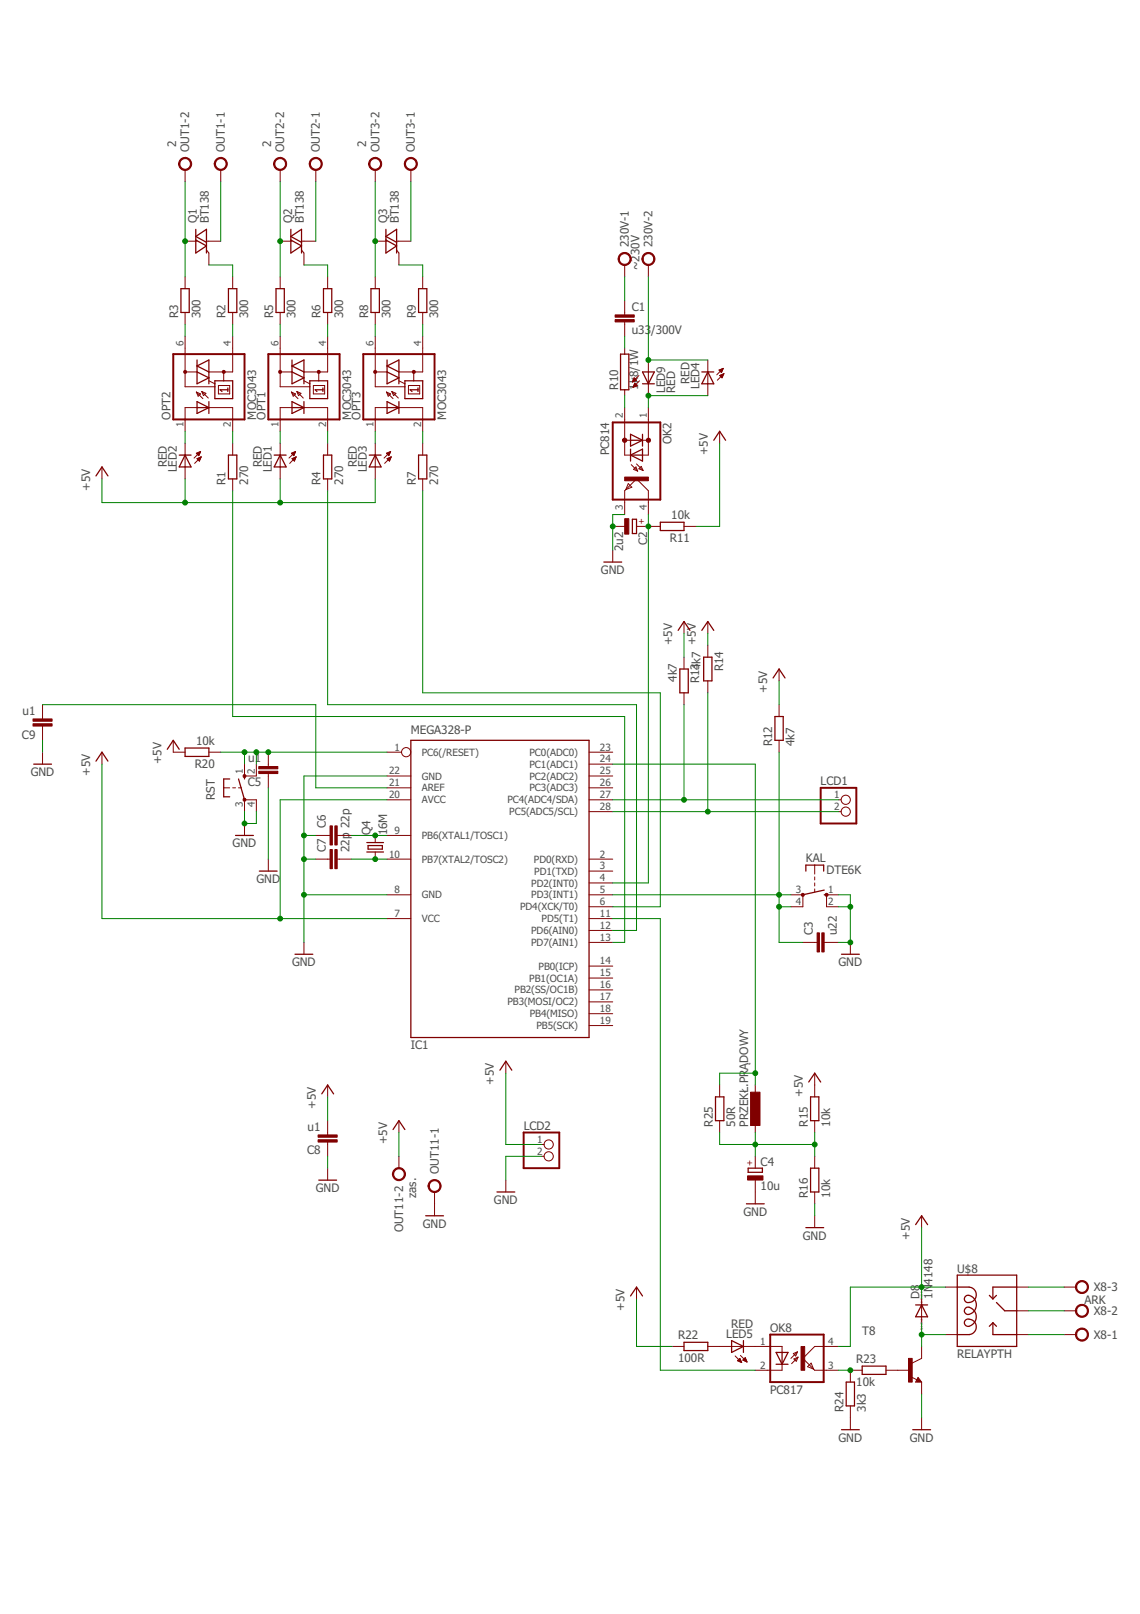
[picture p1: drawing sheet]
<svg xmlns="http://www.w3.org/2000/svg" width="210mm" height="297mm" viewBox="0 0 210 297" stroke-linecap="round" stroke-linejoin="round" font-family="sans-serif">
<g fill="none" stroke="#800000" stroke-width=".23">
<path d="M33.3 53.1h1.5v4.4h-1.5zM36 42.2v4.4l2-1.3-2-1.1M38 44.6l-2-1.1 2-1.3v4.4M42.1 53.1h1.5v4.4h-1.5zM50.8 53.1h1.5v4.4h-1.5zM53.6 42.2v4.4l1.9-1.3-1.9-1.1M55.5 44.6l-1.9-1.1 1.9-1.3v4.4M59.6 53.1h1.5v4.4h-1.5zM68.3 53.1h1.5v4.4h-1.5zM71.1 42.2v4.4l1.9-1.3-1.9-1.1M73 44.6l-1.9-1.1 1.9-1.3v4.4M77.1 53.1h1.5v4.4h-1.5z"/>
<path d="M36.3 73.9l2.2 1.1-2.2 1.1zM36.3 66.3v4.3l2.2-1.1-2.2-1M36.3 75h2.2M38.5 68.5l-2.2-1.1 2.2-1.1v4.3M38.5 73.9v2.2M39.6 70.1h3.2v3.3h-3.2zM42 71.4v.7M42 71.7h-1.5l.4 .4M53.8 75h2.2M53.8 73.9l2.2 1.1-2.2 1.1zM53.8 66.3v4.3l2.2-1.1-2.2-1M56 68.5l-2.2-1.1 2.2-1.1v4.3"/>
<path d="M56 73.9v2.2M57 70.1h3.3v3.3h-3.3zM59.5 71.7h-1.5l.4 .4M59.5 71.4v.7M71.3 75h2.1M71.3 73.9l2.1 1.1-2.1 1.1zM71.3 66.3v4.3l2.1-1.1-2.1-1M73.4 68.5l-2.1-1.1 2.1-1.1v4.3M73.4 73.9v2.2M74.5 70.1h3.3v3.3h-3.3zM77 71.7h-1.5l.4 .4M77 71.4v.7"/>
<path d="M114.3 65.2h1.5v6.5h-1.5zM116.1 79.9l2.2 1.1-2.2 1.1zM118.3 68.5h2.2l-1.1 2.1zM118.3 70.6h2.2M118.3 79.9v2.2M129.2 68.5h2.2M130.3 68.5l1.1 2.1h-2.2zM17.7 87.6l1.1-1.7 1.1 1.7M33 83.8h2.2M34.1 83.8l1.1 2.1h-2.2zM42.1 83.8h1.5v4.3h-1.5zM50.5 83.8h2.2"/>
<path d="M51.6 83.8l1.1 2.1h-2.2zM59.6 83.8h1.5v4.3h-1.5zM68 83.8h2.2M69.1 83.8l1.1 2.1h-2.2zM77.1 83.8h1.5v4.3h-1.5zM116.1 83.8h2.2M116.1 83.8l2.2-1.1v2.2zM116.1 82.7v2.2M116.1 81h2.2M116.4 95.6h.8v2.6h-.8zM121.6 96.1h4.3v1.5h-4.3zM131.4 81l1.1-1.6 1.1 1.6"/>
<path d="M111.2 103.4h3.3M124.9 116l1-1.6 1.1 1.6M129.2 116l1.1-1.6 1.1 1.6M30.8 137.9l1.1-1.7 1.1 1.7M34.1 137.7h4.4v1.5h-4.4zM75.6 136.2h32.9v54.7h-32.9zM125.2 123.1h1.5v4.4h-1.5zM129.6 120.9h1.5v4.4h-1.5zM142.3 124.8l1.1-1.7 1.1 1.7M142.7 131.9h1.5v4.3h-1.5zM6.2 140.6h3.3M17.7 140.1l1.1-1.7 1.1 1.7"/>
<path d="M42.3 143.4h-1.1v3.2h1.1M43.4 153.8h3.3M43.9 143.4l1.1 3.8M45 142.8v.6M67.5 155.1h3.1M67.5 156.8h3.1M67.8 155.6h2.6v.7h-2.6zM47.8 160.3h3.2M54.3 175.6h3.3M148.4 160.3v-1.1h3.3v1.1M151.8 164.7h.4M151.8 163.8l-4 .9"/>
<path d="M154.9 175.6h3.3M92.1 197l1-1.7 1.1 1.7M148.9 199.1l1.1-1.6 1.1 1.6M58.7 217.2h3.3M59.2 201.3l1.1-1.6 1.1 1.6M72.4 207.9l1-1.7 1.1 1.7M91.5 219.4h3.3M131.7 201.9h1.6v4.3h-1.6zM137.8 215h2.6v.8h-2.6zM149.2 215h1.6v4.4h-1.6zM149.2 201.9h1.6v4.3h-1.6zM78.4 223.8h3.3"/>
<path d="M116.1 238.5l1.1-1.6 1.1 1.6M137.4 221.6h3.3M148.4 225.9h3.3M168.6 225.4l1.1-1.6 1.1 1.6M176.3 236.9h2.1a1.41 1.41 0 0 1 1.3 1.7 1.41 1.41 0 0 1-1.9 1 .71 .71 0 0 1 0-1 .71 .71 0 0 1 1-.1 1.76 1.76 0 0 1 .9 2 1.76 1.76 0 0 1-1.7 1.4 .7 .7 0 0 1-.3-1.1 .7 .7 0 0 1 1.1-.1 1.74 1.74 0 0 1 .9 2 1.74 1.74 0 0 1-1.7 1.4 .72 .72 0 0 1-.3-1.1 .72 .72 0 0 1 1.1-.2 1.42 1.42 0 0 1 .9 1.6 1.42 1.42 0 0 1-1.3 1.2h-2.1M176.3 234.7h10.9v13.1h-10.9zM182.2 238.4l.6 .7M183.5 239.7l1.5 1.5h2.2M183.5 238.4l-.7 .7M187.2 236.9h-4.4v2.2M125.9 247h4.4v1.6h-4.4zM134.7 246.7l2.2 1.1-2.2 1.1z"/>
<path d="M136.9 246.7v2.2M142.9 248.9h2.2l-1.1 2.2zM142.9 251.1h2.2M144 248.9v2.2M155.8 254.4h1.5v4.3h-1.5zM158.7 251.4h4.4v1.5h-4.4zM168.6 240.2h2.2M169 253.9l.1 .2h-.3l.2-.4 .5 .6h-.7M169.7 240.2l1.1 2.1h-2.2zM182.8 243.4v2.2h4.4M182.8 243.4l.7 .7M182.8 243.4l-.6 .7"/>
<path d="M154.9 263.1h3.3M168.1 263.1h3.2"/>
</g>
<g fill="none" stroke="#800000" stroke-width=".18">
<path d="M34.1 31.3v2.1M40.6 31.3v2.1M51.6 31.3v2.1M58.1 31.3v2.1M69.1 31.3v2.1M75.6 31.3v2.1M34.1 50.9v2.2M34.1 57.5v2.2M34.1 44.4h2.2M38 46l.5 .6v2.2M38 44.4h2.6M42.8 50.9v2.2"/>
<path d="M42.8 57.5v2.2M51.6 44.4h2.2M51.6 50.9v2.2M51.6 57.5v2.2M55.5 44.4h2.6M55.5 46l.5 .6v2.2M60.3 50.9v2.2M60.3 57.5v2.2M69.1 44.4h2.2M69.1 50.9v2.2M69.1 57.5v2.2M73 44.4h2.6"/>
<path d="M73 46l.4 .6v2.2M77.8 50.9v2.2M77.8 57.5v2.2M115 48.8v2.1M115 55.3v2.7M115 59.3v2.6M119.4 48.8v2.1M34.1 68.5h2.2M34.1 61.9v9.3h5.5M36.2 72.2l.7 .3-.4 .4zM36.2 72.2l1.2 1.2M36.3 75h-2.2v4.4"/>
<path d="M37.1 72.1l1.3 1.2M37.1 72.1l.8 .3-.4 .4zM38.5 70.1l1.1 .5M38.5 75h4.3v4.4M40.2 71h2.1v1.5h-2.1zM41.2 68.5v1.6M42.8 61.9v6.6h-4.3M51.6 68.5h2.2M51.6 61.9v9.3h5.4M53.7 72.2l.7 .3-.4 .4zM53.7 72.2l1.2 1.2M53.8 75h-2.2v4.4"/>
<path d="M54.7 72.1l1.1 1.2M54.7 72.1l.7 .3-.4 .4zM56 75h4.3v4.4M56 70.1l1 .5M57.7 71h2.1v1.5h-2.1zM58.7 68.5v1.6M60.3 61.9v6.6h-4.3M69.1 68.5h2.2M69.1 61.9v9.3h5.4M71.2 72.2l.7 .3-.4 .4zM71.2 72.2l1.2 1.2M71.3 75h-2.2v4.4"/>
<path d="M72.1 72.1l1.2 1.2M72.1 72.1l.8 .3-.4 .4zM73.4 75h4.4v4.4M73.4 70.1l1.1 .5M75.2 71h2.1v1.5h-2.1zM76.2 68.5v1.6M77.8 61.9v6.6h-4.4M115 64.1v1.1M115 71.7v1.1M115 75v8.8h1.1M116.5 70.2h.1M116.5 70.1h.4"/>
<path d="M116.6 70h.5M116.6 71.2h.1M116.6 69.9h.5M116.6 71.1h.4M116.6 69.8h.4M116.7 71h.5M116.7 69.7h.2M116.7 70.9h.6M116.7 69.6h.1M116.8 69.5l.4 .5-.8 .3zM116.8 70.8h.4M116.8 70.7h.3"/>
<path d="M116.8 70.6h.2M116.9 70.5l.4 .5-.8 .3zM117.6 69.1l-1.2 1.2M117.8 70.1l-1.3 1.2M119.4 66.3v6.5M119.4 75v8.8h-1.1M130.3 66.3v6.5M132.4 68.1l.8-.3-.4 .8zM132.4 68.1h.6M132.5 79.4v2.2M132.5 68.2h.5M132.5 69.1h.6"/>
<path d="M132.6 68.3h.3M132.6 68h.5M132.6 69.2h.5M132.7 69h.5M132.7 68.4h.2M132.7 69.3h.3M132.8 68.5h.1M132.8 69.4h.2M132.8 67.9h.3M132.9 69.5h.1M132.9 68.9h.3M133.1 67.8h.1"/>
<path d="M133.2 67.8l-1.2 1.2M133.2 68.8h.1M133.3 68.8l-1.2 1.2M133.3 68.8l-.4 .7-.4-.4M133.3 68.8l-.8 .3M18.8 85.9v2.2M34.1 81.6v6.5M36.2 83.4l.7-.3-.3 .8zM36.2 83.4h.6M36.3 83.5h.4M36.3 84.4h.6M36.4 83.4h.4"/>
<path d="M36.4 83.7h.3M36.4 84.5h.5M36.4 84.3h.5M36.5 83.7h.2M36.5 84.6h.3M36.6 83.8h.1M36.6 83.2h.3M36.6 84.7h.2M36.7 84.2h.3M36.7 84.8h.1M36.8 83.1h.1M36.9 84.1h.1"/>
<path d="M36.9 83.1l-1.2 1.2M37 84.1l-1.2 1.2M37 84.1l-.3 .8M37 84.1l-.7 .3 .4 .5M42.8 81.6v2.2M42.8 88.1v2.2M51.6 81.6v6.5M53.7 83.4l.7-.3-.3 .8zM53.7 83.4h.6M53.8 83.5h.4M53.8 84.4h.6M53.8 83.4h.5"/>
<path d="M53.9 83.7h.3M53.9 84.5h.4M53.9 84.3h.5M54 83.7h.1M54 84.6h.3M54.1 83.8h.1M54.1 83.2h.3M54.1 84.7h.2M54.2 84.2h.3M54.2 84.8h.1M54.3 83.1h.1M54.4 84.1h.1"/>
<path d="M54.4 83.1l-1.2 1.2M54.5 84.1l-1.2 1.2M54.5 84.1l-.3 .8M54.5 84.1l-.7 .3 .4 .5M60.3 81.6v2.2M60.3 88.1v2.2M69.1 81.6v6.5M71.2 83.4l.7-.3-.3 .8zM71.2 83.4h.6M71.3 83.5h.4M71.3 84.4h.6M71.4 83.4h.4"/>
<path d="M71.4 83.7h.3M71.4 84.5h.4M71.4 84.3h.5M71.5 83.7h.1M71.5 84.6h.3M71.6 83.8h.1M71.6 84.7h.2M71.6 83.2h.3M71.7 84.2h.3M71.7 84.8h.1M71.8 83.1h.1M71.9 84.1h.1"/>
<path d="M71.9 83.1l-1.2 1.2M72 84.1l-1.2 1.2M72 84.1l-.3 .8M72 84.1l-.7 .3 .4 .5M77.8 81.6v2.2M77.8 88.1v2.2M112.8 96.9h2.2M115 94.7v-4.4l2.2-2.2 2.2 2.2v4.4M115 81h1.1M115.7 89l.6 .7-1.1 .4zM116.2 85.5l1.2 1.2M116.6 86.4l.5-.5 .3 .8z"/>
<path d="M117.2 96.9h4.4M117.2 85.4l1.2 1.2M118.1 85.8l.3 .8-.8-.3zM118.3 81h1.1M125.9 96.9h2.2M112.8 101.3v2.1M125.9 114.4v2.2M130.3 114.4v2.2M130.3 118.7v2.2M7.8 129.7v2.6M7.8 133.6v2.6M7.8 138.4v2.2"/>
<path d="M18.8 138.4v2.2M31.9 136.2v2.2h2.2M38.5 138.4h2.1M49.4 138.4v2.7M71.3 138.4h2.6M108.5 138.4h4.3M125.9 120.9v2.2M125.9 127.5v2.2M130.3 125.3v2.2M143.4 123.1v2.2M143.4 129.7v2.2M143.4 136.2v2.2"/>
<path d="M41.2 145h1.1M42.8 145h.6M43.9 145h.6M45 149.4v-2.2h2.2v2.2M45 140.6v2.2h2.2v-2.2M45 151.6v2.2M49.4 142.4v2.6M49.4 158.1v2.2M58.1 158.1h2.7M58.1 153.8h2.7M62.1 158.1h2.6M62.1 153.8h2.6"/>
<path d="M69.1 153.8v1.3M69.1 156.8v1.3M71.3 147.2h4.3M71.3 158.1h4.3M71.3 153.8h4.3M71.3 142.8h4.3M71.3 145h4.3M108.5 147.2h4.3M108.5 149.4h4.3M108.5 158.1h4.3M108.5 142.8h4.3M108.5 145h4.3"/>
<path d="M108.5 140.6h4.3M150 159.2v1.7M154.4 147.2h.5M154.4 149.4h.5M56 173.4v2.2M71.3 164.7h4.3M71.3 169.1h4.3M108.5 173.4h4.3M108.5 164.7h4.3M108.5 166.9h4.3M108.5 169.1h4.3M108.5 177.8h4.3"/>
<path d="M108.5 171.2h4.3M108.5 162.5h4.3M108.5 160.3h4.3M145.6 164.7h2.2v2.2h-2.2M147.8 173.4h2.7M150 161.4v.5M150 162.5v.5M150 163.6v.5M151.8 173.4h2.6M154.4 164.7h-2.2v2.2h2.2M156.6 173.4v2.2M60.3 199.7v2.2"/>
<path d="M93.1 195.3v2.2M108.5 188.7h4.3M108.5 186.6h4.3M108.5 184.4h4.3M108.5 182.2h4.3M108.5 180h4.3M132.5 199.7v2.2M139.1 199.7v2.2M150 197.5v4.4M60.3 206.2v2.7M60.3 210.2v2.6M60.3 215v2.2"/>
<path d="M73.4 206.2v2.2M73.4 212.8v2.2M80 219.4v4.4M93.1 217.2v2.2M99.7 210.6h.5M99.7 212.8h.5M132.5 206.2v2.2M139.1 206.2v2.2M139.1 212.8v2.2M139.1 217.2v4.4M150 206.2v2.2M150 212.8v2.2"/>
<path d="M150 219.4v2.2M117.2 236.9v2.2M150 223.8v2.1M169.7 223.8v2.1M169.7 239.1v4.3M174.1 236.9h2.2M187.2 236.9h2.2M195.9 236.9h2.2M123.8 247.8h2.1M130.3 247.8h13.7v1.1M135.4 249.6l1.2 1.2M135.8 250.4l.4-.4 .4 .8z"/>
<path d="M135.8 250.4h.6M135.9 250.5h.5M135.9 250.3h.5M136 250.2h.3M136.1 250.6h.4M136.1 250.1h.2M136.3 249.4l1.2 1.3M136.4 250.7h.1M136.8 250.3l.4-.4 .3 .8zM136.8 250.3h.6M136.9 250.2h.5M136.9 250.4h.5"/>
<path d="M137 250.1h.3M137.1 250h.2M137.2 250.5h.3M137.2 249.9h.1M137.4 250.6h.1M144 251.1v1.1h-4.9M146.1 249.1l.7-.3-.3 .8zM146.2 250.1l.7-.3-.3 .7zM146.8 248.8l-1.2 1.2M146.9 249.8l-1.1 1.2M149.4 250.9l.4 1.1-1.1-.5zM154.4 247.8h-4.4l-2.2 2.2 2.2 2.2h4.4"/>
<path d="M156.6 258.7v4.4M158.7 252.2h-2.1v2.2M163.1 252.2h4.4M167.8 253.4l1 .5M169 253.5l.7 .9h-1.1zM169.7 247.8v2.2l-1.8 .9M169.7 254.4v2.2M174.1 245.6h2.2M187.2 245.6h2.2M187.2 241.2h2.2M195.9 245.6h2.2M195.9 241.2h2.2"/>
<path d="M169.7 260.9v2.2"/>
<circle cx="74.8" cy="138.4" r=".85"/>
<circle cx="155.7" cy="147.2" r=".85"/>
<circle cx="155.7" cy="149.4" r=".85"/>
<circle cx="101" cy="210.6" r=".85"/>
<circle cx="101" cy="212.8" r=".85"/>
</g>
<path d="M31.9 65.2h13.1v12h-13.1zM49.4 65.2h13.1v12h-13.1zM66.9 65.2h13.1v12h-13.1zM112.8 77.7h8.8v14.2h-8.8zM151.1 145h6.6v6.6h-6.6zM96.4 208.4h6.6v6.6h-6.6zM141.8 245.6h9.9v8.8h-9.9z" fill="none" stroke="#800000" stroke-width=".36"/>
<g fill="#800000" stroke="#800000" stroke-width=".18">
<path d="M39.8 29.3a1.2 1.2 0 0 1 1.9 .3 1.2 1.2 0 0 1-.8 1.8 1.2 1.2 0 0 1-1.5-1.2h.3a.98 .98 0 0 1 1.3-.9 .98 .98 0 0 1 .3 1.6 .98 .98 0 0 1-1.6-.5v-.2h-.3z" fill-rule="evenodd"/>
<path d="M33.3 29.3a1.2 1.2 0 0 1 1.8 .3 1.2 1.2 0 0 1-.8 1.8 1.2 1.2 0 0 1-1.4-1.2h.2a.98 .98 0 0 1 1.4-.9 .98 .98 0 0 1 .2 1.6 .98 .98 0 0 1-1.6-.5v-.2h-.2z" fill-rule="evenodd"/>
<path d="M114.2 46.8a1.21 1.21 0 0 1 1.9 .3 1.21 1.21 0 0 1-.8 1.7 1.21 1.21 0 0 1-1.5-1.1h.2a.99 .99 0 0 1 1.4-1 .99 .99 0 0 1 .3 1.7 .99 .99 0 0 1-1.6-.5l-.1-.2h-.2l.2-.7z" fill-rule="evenodd"/>
<path d="M118.6 46.8a1.2 1.2 0 0 1 1.8 .3 1.2 1.2 0 0 1-.7 1.7 1.2 1.2 0 0 1-1.5-1.1h.2a.98 .98 0 0 1 1.4-1 .98 .98 0 0 1 .2 1.7 .98 .98 0 0 1-1.6-.5v-.2h-.2l.2-.7z" fill-rule="evenodd"/>
<path d="M79.2 217.4a1.2 1.2 0 0 1 1.9 .3 1.2 1.2 0 0 1-.8 1.8 1.2 1.2 0 0 1-1.5-1.2h.2a.98 .98 0 0 1 1.4-.9 .98 .98 0 0 1 .3 1.6 .98 .98 0 0 1-1.6-.5l-.1-.2h-.2z" fill-rule="evenodd"/>
<path d="M72.6 215.2a1.2 1.2 0 0 1 1.9 .3 1.2 1.2 0 0 1-.8 1.8 1.2 1.2 0 0 1-1.5-1.2h.3a.98 .98 0 0 1 1.3-.9 .98 .98 0 0 1 .3 1.6 .98 .98 0 0 1-1.6-.5v-.2h-.3z" fill-rule="evenodd"/>
<path d="M119.1 80.8a.39 .39 0 0 1 .6 0 .39 .39 0 0 1-.2 .6 .39 .39 0 0 1-.5-.4h.4h-.4z" fill-rule="evenodd"/>
<path d="M114.7 80.8l.2-.1a.4 .4 0 0 1 .4 0 .4 .4 0 0 1 .1 .4 .4 .4 0 0 1-.4 .3 .4 .4 0 0 1-.4-.4h.5h-.5z" fill-rule="evenodd"/>
<path d="M51.4 68.2h.4v.4h-.4z" fill-rule="evenodd"/>
<path d="M57.3 29.3a1.2 1.2 0 0 1 1.9 .3 1.2 1.2 0 0 1-.8 1.7 1.2 1.2 0 0 1-1.5-1.1h.2a.99 .99 0 0 1 1.4-1 .99 .99 0 0 1 .3 1.7 .99 .99 0 0 1-1.6-.5l-.1-.2h-.2z" fill-rule="evenodd"/>
<path d="M50.8 29.3a1.2 1.2 0 0 1 1.8 .3 1.2 1.2 0 0 1-.7 1.7 1.2 1.2 0 0 1-1.5-1.1h.2a.99 .99 0 0 1 1.4-1 .99 .99 0 0 1 .2 1.7 .99 .99 0 0 1-1.6-.5v-.2h-.2z" fill-rule="evenodd"/>
<path d="M74.8 29.3a1.2 1.2 0 0 1 1.9 .3 1.2 1.2 0 0 1-.8 1.7 1.2 1.2 0 0 1-1.5-1.1h.3a.99 .99 0 0 1 1.3-1 .99 .99 0 0 1 .3 1.7 .99 .99 0 0 1-1.6-.5v-.2h-.3z" fill-rule="evenodd"/>
<path d="M68.3 29.3a1.2 1.2 0 0 1 1.8 .3 1.2 1.2 0 0 1-.7 1.7 1.2 1.2 0 0 1-1.5-1.1h.2a.99 .99 0 0 1 1.4-1 .99 .99 0 0 1 .2 1.7 .99 .99 0 0 1-1.6-.5v-.2h-.2z" fill-rule="evenodd"/>
<path d="M44.8 147h.4v.4h-.4z" fill-rule="evenodd"/>
<path d="M44.8 142.6h.4v.4h-.4z" fill-rule="evenodd"/>
<path d="M198.4 244.7a1.21 1.21 0 0 1 1.9 .3 1.21 1.21 0 0 1-.8 1.8 1.21 1.21 0 0 1-1.5-1.2h.2a.98 .98 0 0 1 1.5-.8 .98 .98 0 0 1 .1 1.7 .98 .98 0 0 1-1.5-.6l-.1-.3h-.2l.2-.6z" fill-rule="evenodd"/>
<path d="M198.4 240.4a1.2 1.2 0 0 1 1.9 .3 1.2 1.2 0 0 1-.8 1.7 1.2 1.2 0 0 1-1.5-1.2h.2a.98 .98 0 0 1 1.5-.8 .98 .98 0 0 1 .1 1.7 .98 .98 0 0 1-1.5-.6l-.1-.3h-.2z" fill-rule="evenodd"/>
<path d="M198.4 236a1.2 1.2 0 0 1 1.9 .3 1.2 1.2 0 0 1-.8 1.7 1.2 1.2 0 0 1-1.5-1.1h.2a.98 .98 0 0 1 1.5-.8 .98 .98 0 0 1 .1 1.6 .98 .98 0 0 1-1.5-.6l-.1-.2h-.2l.1-.4z" fill-rule="evenodd"/>
<circle cx="34.1" cy="68.4" r=".29"/>
<circle cx="41.2" cy="68.4" r=".29"/>
<circle cx="58.7" cy="68.4" r=".29"/>
<circle cx="69.1" cy="68.4" r=".29"/>
<circle cx="76.2" cy="68.4" r=".29"/>
<circle cx="147.8" cy="164.7" r=".29"/>
<circle cx="152.2" cy="164.7" r=".29"/>
</g>
<g fill="#800000" stroke="#800000" stroke-width=".18">
<path d="M115 87.8h4.4v.7h-4.4z"/>
<path d="M113.3 58.8h3.5v.4h-3.5z"/>
<path d="M113.3 58h3.5v.4h-3.5z"/>
<path d="M115 95.5h.8v2.8h-.8z"/>
<path d="M151.3 171.7h.4v3.5h-.4z"/>
<path d="M150.5 171.7h.4v3.5h-.4z"/>
<path d="M138.2 201h1.7v6.1h-1.7z"/>
<path d="M137.6 216.4h2.9v.8h-2.9z"/>
<path d="M147.5 247.8h.7v4.4h-.7z"/>
<path d="M167.3 250h.7v4.4h-.7z"/>
<path d="M47.6 141.1h3.6v.4h-3.6z"/>
<path d="M47.6 141.9h3.6v.5h-3.6z"/>
<path d="M61.7 152h.4v3.5h-.4z"/>
<path d="M60.8 152h.4v3.5h-.4z"/>
<path d="M61.7 156.4h.4v3.5h-.4z"/>
<path d="M60.8 156.4h.4v3.5h-.4z"/>
<path d="M58.6 208.9h3.5v.4h-3.5z"/>
<path d="M58.6 209.8h3.5v.4h-3.5z"/>
<path d="M6.1 132.3h3.5v.4h-3.5z"/>
<path d="M6.1 133.2h3.5v.4h-3.5z"/>
</g>
<g fill="none" stroke="#008000" stroke-width=".18">
<path d="M34.1 33.4v17.5M40.6 33.4v11M51.6 33.4v17.5M58.1 33.4v11M69.1 33.4v17.5M75.6 33.4v11M34.1 59.7v2.2M38.5 48.8h4.3v2.1M42.8 59.7v2.2M51.6 59.7v2.2M56 48.8h4.3v2.1M60.3 59.7v2.2"/>
<path d="M69.1 59.7v2.2M73.4 48.8h4.4v2.1M77.8 59.7v2.2M115 50.9v4.4M119.4 50.9v15.4h10.9M34.1 79.4v2.2M42.8 79.4v2.2M51.6 79.4v2.2M60.3 79.4v2.2M69.1 79.4v2.2M77.8 79.4v2.2M115 61.9v2.2"/>
<path d="M115 72.8v2.2M130.3 72.8h-10.9v2.2M18.8 88.1v4.4h50.3v-4.4M34.1 88.1v4.4M42.8 90.3v41.6h72.2v41.5h-2.2M51.6 88.1v4.4M60.3 90.3v39.4h56.9v41.5h-4.4M77.8 90.3v37.2h43.8v39.4h-8.8M115 94.7h-2.2v6.6M119.4 94.7v67.8h-6.6M132.5 81.6v15.3h-4.4M125.9 116.6v4.3"/>
<path d="M130.3 116.6v2.1M7.8 136.2v2.2M7.8 129.7h50.3v15.3h13.2M40.6 138.4h30.7M45 138.4v2.2M47.2 138.4v2.2M125.9 129.7v17.5M130.3 127.5v21.9M143.4 138.4v35h4.4M143.4 125.3v4.4M18.8 140.6v28.5h52.5M45 149.4v2.2h2.2v-2.2"/>
<path d="M49.4 145v13.1M56 153.8h2.1M56 158.1h2.1M64.7 153.8h6.6M64.7 158.1h6.6M71.3 142.8h-15.3v30.6M71.3 147.2h-19.7v21.9M112.8 147.2h41.6M112.8 140.6h26.3v59.1M112.8 149.4h41.6M56 164.7h15.3M112.8 164.7h32.8"/>
<path d="M112.8 169.1h8.8v83.1h17.5M143.4 166.9h2.2M154.4 164.7h2.2v8.7h-2.2M154.4 166.9h2.2M93.1 197.5v13.1h6.6M139.1 197.5h-6.6v2.2M60.3 201.9v4.3M60.3 212.8v2.2M73.4 208.4v4.4M99.7 212.8h-6.6v4.4M132.5 208.4v2.2h17.5M139.1 208.4v4.4"/>
<path d="M150 208.4v4.4M117.2 239.1v8.7h6.6M150 221.6v2.2M169.7 225.9v13.2M174.1 236.9h-17.5v10.9h-2.2M189.4 236.9h6.5M154.4 252.2h2.2M169.7 243.4v4.4M169.7 256.6v4.3M169.7 245.6h4.4M189.4 245.6h6.5M189.4 241.2h6.5"/>
</g>
<g fill="#008000" stroke="#008000" stroke-width=".18">
<circle cx="112.8" cy="96.9" r=".44"/>
<circle cx="45" cy="151.6" r=".44"/>
<circle cx="156.6" cy="166.9" r=".44"/>
<circle cx="156.6" cy="173.4" r=".44"/>
<circle cx="56" cy="164.7" r=".44"/>
<circle cx="56" cy="153.8" r=".44"/>
<circle cx="56" cy="158.1" r=".44"/>
<circle cx="34.1" cy="44.4" r=".44"/>
<circle cx="34.1" cy="92.5" r=".44"/>
<circle cx="51.6" cy="92.5" r=".44"/>
<circle cx="51.6" cy="169.1" r=".44"/>
<circle cx="169.7" cy="236.9" r=".44"/>
<circle cx="119.4" cy="96.9" r=".44"/>
<circle cx="51.6" cy="44.4" r=".44"/>
<circle cx="69.1" cy="44.4" r=".44"/>
<circle cx="119.4" cy="66.3" r=".44"/>
<circle cx="119.4" cy="72.8" r=".44"/>
<circle cx="45" cy="138.4" r=".44"/>
<circle cx="47.2" cy="138.4" r=".44"/>
<circle cx="49.4" cy="138.4" r=".44"/>
<circle cx="143.4" cy="166.9" r=".44"/>
<circle cx="143.4" cy="164.7" r=".44"/>
<circle cx="156.6" cy="252.2" r=".44"/>
<circle cx="169.7" cy="245.6" r=".44"/>
<circle cx="150" cy="210.6" r=".44"/>
<circle cx="139.1" cy="210.6" r=".44"/>
<circle cx="139.1" cy="197.5" r=".44"/>
<circle cx="125.9" cy="147.2" r=".44"/>
<circle cx="130.3" cy="149.4" r=".44"/>
<circle cx="69.1" cy="153.8" r=".44"/>
<circle cx="69.1" cy="158.1" r=".44"/>
</g>
<g font-size="2.2" fill="#505050">
<text x="32.4" y="27" transform="rotate(-90 32.4 27)">2</text>
<text x="34.9" y="28" transform="rotate(-90 34.9 28)">OUT1-2</text>
<text x="41.4" y="28" transform="rotate(-90 41.4 28)">OUT1-1</text>
<text x="49.9" y="27" transform="rotate(-90 49.9 27)">2</text>
<text x="52.3" y="28" transform="rotate(-90 52.3 28)">OUT2-2</text>
<text x="58.9" y="28" transform="rotate(-90 58.9 28)">OUT2-1</text>
<text x="67.4" y="27" transform="rotate(-90 67.4 27)">2</text>
<text x="69.8" y="28" transform="rotate(-90 69.8 28)">OUT3-2</text>
<text x="76.4" y="28" transform="rotate(-90 76.4 28)">OUT3-1</text>
<text x="36.3" y="41.1" transform="rotate(-90 36.3 41.1)">Q1</text>
<text x="38.5" y="41.1" transform="rotate(-90 38.5 41.1)">BT138</text>
<text x="53.8" y="41.1" transform="rotate(-90 53.8 41.1)">Q2</text>
<text x="56" y="41.1" transform="rotate(-90 56 41.1)">BT138</text>
<text x="71.3" y="41.1" transform="rotate(-90 71.3 41.1)">Q3</text>
<text x="73.5" y="41.1" transform="rotate(-90 73.5 41.1)">BT138</text>
<text x="115.8" y="45.5" transform="rotate(-90 115.8 45.5)">230V-1</text>
<text x="120.2" y="45.5" transform="rotate(-90 120.2 45.5)">230V-2</text>
<text x="117.7" y="49.7" transform="rotate(-90 117.7 49.7)">~230V</text>
<text x="32.8" y="58.6" transform="rotate(-90 32.8 58.6)">R3</text>
<text x="36.9" y="58.6" transform="rotate(-90 36.9 58.6)">300</text>
<text x="41.5" y="58.6" transform="rotate(-90 41.5 58.6)">R2</text>
<text x="45.7" y="58.6" transform="rotate(-90 45.7 58.6)">300</text>
<text x="50.3" y="58.6" transform="rotate(-90 50.3 58.6)">R5</text>
<text x="54.4" y="58.6" transform="rotate(-90 54.4 58.6)">300</text>
<text x="59" y="58.6" transform="rotate(-90 59 58.6)">R6</text>
<text x="63.2" y="58.6" transform="rotate(-90 63.2 58.6)">300</text>
<text x="67.8" y="58.6" transform="rotate(-90 67.8 58.6)">R8</text>
<text x="71.9" y="58.6" transform="rotate(-90 71.9 58.6)">300</text>
<text x="76.5" y="58.6" transform="rotate(-90 76.5 58.6)">R9</text>
<text x="80.7" y="58.6" transform="rotate(-90 80.7 58.6)">300</text>
<text x="116.3" y="57.2">C1</text>
<text x="116.3" y="61.6">u33</text>
<text x="119.9" y="61.6">/300V</text>
<text x="113.8" y="71.7" transform="rotate(-90 113.8 71.7)">R10</text>
<text x="117.5" y="71.7" transform="rotate(-90 117.5 71.7)">1k8/1W</text>
<text x="126.9" y="70.7" transform="rotate(-90 126.9 70.7)">RED</text>
<text x="128.8" y="71.6" transform="rotate(-90 128.8 71.6)">LED4</text>
<text x="31.4" y="77.2" transform="rotate(-90 31.4 77.2)">OPT2</text>
<text x="47.1" y="77.2" transform="rotate(-90 47.1 77.2)">MOC3043</text>
<text x="48.9" y="77.2" transform="rotate(-90 48.9 77.2)">OPT1</text>
<text x="64.6" y="77.2" transform="rotate(-90 64.6 77.2)">MOC3043</text>
<text x="66.4" y="77.2" transform="rotate(-90 66.4 77.2)">OPT3</text>
<text x="82.1" y="77.2" transform="rotate(-90 82.1 77.2)">MOC3043</text>
<text x="122.4" y="72.4" transform="rotate(-90 122.4 72.4)">LED9</text>
<text x="124.3" y="72.4" transform="rotate(-90 124.3 72.4)">RED</text>
<text x="112.2" y="83.8" transform="rotate(-90 112.2 83.8)">PC814</text>
<text x="123.6" y="81.7" transform="rotate(-90 123.6 81.7)">OK2</text>
<text x="130.3" y="83.8" transform="rotate(-90 130.3 83.8)">+5V</text>
<text x="30.7" y="86" transform="rotate(-90 30.7 86)">RED</text>
<text x="32.5" y="86.9" transform="rotate(-90 32.5 86.9)">LED2</text>
<text x="41.5" y="89.2" transform="rotate(-90 41.5 89.2)">R1</text>
<text x="45.7" y="89.2" transform="rotate(-90 45.7 89.2)">270</text>
<text x="48.2" y="86" transform="rotate(-90 48.2 86)">RED</text>
<text x="50" y="86.9" transform="rotate(-90 50 86.9)">LED1</text>
<text x="59" y="89.2" transform="rotate(-90 59 89.2)">R4</text>
<text x="63.2" y="89.2" transform="rotate(-90 63.2 89.2)">270</text>
<text x="65.7" y="86" transform="rotate(-90 65.7 86)">RED</text>
<text x="67.5" y="86.9" transform="rotate(-90 67.5 86.9)">LED3</text>
<text x="76.5" y="89.2" transform="rotate(-90 76.5 89.2)">R7</text>
<text x="80.7" y="89.2" transform="rotate(-90 80.7 89.2)">270</text>
<text x="16.6" y="90.3" transform="rotate(-90 16.6 90.3)">+5V</text>
<text x="123.6" y="95.6">10k</text>
<text x="114.8" y="101.4" transform="rotate(-90 114.8 101.4)">2u2</text>
<text x="119.1" y="100.3" transform="rotate(-90 119.1 100.3)">C2</text>
<text x="123.3" y="99.7">R11</text>
<text x="110.6" y="105.6">GND</text>
<text x="123.8" y="118.8" transform="rotate(-90 123.8 118.8)">+5V</text>
<text x="128.1" y="118.8" transform="rotate(-90 128.1 118.8)">+5V</text>
<text x="124.6" y="125.5" transform="rotate(-90 124.6 125.5)">4k7</text>
<text x="128.8" y="125.7" transform="rotate(-90 128.8 125.7)">R14k7</text>
<text x="128.8" y="123.2" transform="rotate(-90 128.8 123.2)">3</text>
<text x="133.1" y="123.6" transform="rotate(-90 133.1 123.6)">R14</text>
<text x="4.1" y="131.5">u1</text>
<text x="141.3" y="127.5" transform="rotate(-90 141.3 127.5)">+5V</text>
<text x="4" y="135.9">C9</text>
<text x="36.1" y="137.1">10k</text>
<text x="75.6" y="135.2">MEGA328-P</text>
<text x="142.2" y="137.3" transform="rotate(-90 142.2 137.3)">R12</text>
<text x="146.3" y="137.3" transform="rotate(-90 146.3 137.3)">4k7</text>
<text x="5.7" y="142.8">GND</text>
<text x="16.6" y="142.8" transform="rotate(-90 16.6 142.8)">+5V</text>
<text x="29.7" y="140.6" transform="rotate(-90 29.7 140.6)">+5V</text>
<text x="35.8" y="141.3">R20</text>
<text x="45.7" y="140.3">u1</text>
<text x="39.6" y="147.2" transform="rotate(-90 39.6 147.2)">RST</text>
<text x="45.6" y="144.7">C5</text>
<text x="151.1" y="144.5">LCD1</text>
<text x="42.8" y="155.9">GND</text>
<text x="60" y="152.4" transform="rotate(-90 60 152.4)">C6</text>
<text x="64.4" y="152.4" transform="rotate(-90 64.4 152.4)">22p</text>
<text x="68.2" y="153.8" transform="rotate(-90 68.2 153.8)">Q4</text>
<text x="71.3" y="153.8" transform="rotate(-90 71.3 153.8)">16M</text>
<text x="60" y="156.8" transform="rotate(-90 60 156.8)">C7</text>
<text x="64.4" y="156.8" transform="rotate(-90 64.4 156.8)">22p</text>
<text x="148.4" y="158.7">KAL</text>
<text x="152.2" y="160.9">DTE6K</text>
<text x="47.2" y="162.5">GND</text>
<text x="149.7" y="172.1" transform="rotate(-90 149.7 172.1)">C3</text>
<text x="154.1" y="172.1" transform="rotate(-90 154.1 172.1)">u22</text>
<text x="53.8" y="177.8">GND</text>
<text x="154.4" y="177.8">GND</text>
<text x="75.6" y="193.1">IC1</text>
<text x="91" y="199.7" transform="rotate(-90 91 199.7)">+5V</text>
<text x="147.8" y="201.9" transform="rotate(-90 147.8 201.9)">+5V</text>
<text x="56.6" y="208.1">u1</text>
<text x="58.1" y="204.1" transform="rotate(-90 58.1 204.1)">+5V</text>
<text x="96.4" y="207.9">LCD2</text>
<text x="131.2" y="207.3" transform="rotate(-90 131.2 207.3)">R25</text>
<text x="135.4" y="207.3" transform="rotate(-90 135.4 207.3)">50R</text>
<text x="137.8" y="207.3" transform="rotate(-90 137.8 207.3)">PRZEKŁ.PRĄDOWY</text>
<text x="148.7" y="207.3" transform="rotate(-90 148.7 207.3)">R15</text>
<text x="152.9" y="207.3" transform="rotate(-90 152.9 207.3)">10k</text>
<text x="56.5" y="212.5">C8</text>
<text x="71.3" y="210.6" transform="rotate(-90 71.3 210.6)">+5V</text>
<text x="140.1" y="214.6">C4</text>
<text x="58.1" y="219.4">GND</text>
<text x="76.6" y="220.5" transform="rotate(-90 76.6 220.5)">zas.</text>
<text x="80.8" y="216.1" transform="rotate(-90 80.8 216.1)">OUT11-1</text>
<text x="91" y="221.6">GND</text>
<text x="140.1" y="219">10u</text>
<text x="148.7" y="220.5" transform="rotate(-90 148.7 220.5)">R16</text>
<text x="152.9" y="220.5" transform="rotate(-90 152.9 220.5)">10k</text>
<text x="74.2" y="226.8" transform="rotate(-90 74.2 226.8)">OUT11-2</text>
<text x="77.8" y="225.9">GND</text>
<text x="136.9" y="223.7">GND</text>
<text x="147.8" y="228.1">GND</text>
<text x="167.5" y="228.1" transform="rotate(-90 167.5 228.1)">+5V</text>
<text x="169.3" y="239.1" transform="rotate(-90 169.3 239.1)">D8</text>
<text x="171.7" y="239.1" transform="rotate(-90 171.7 239.1)">1N</text>
<text x="171.7" y="236.4" transform="rotate(-90 171.7 236.4)">4148</text>
<text x="176.3" y="234.2">U$8</text>
<text x="201.4" y="237.6">X8-3</text>
<text x="115" y="241.2" transform="rotate(-90 115 241.2)">+5V</text>
<text x="134.6" y="244.4">RED</text>
<text x="141.8" y="245.1">OK8</text>
<text x="158.8" y="245.6">T8</text>
<text x="199.7" y="240">ARK</text>
<text x="201.4" y="242">X8-2</text>
<text x="124.9" y="250.6">100R</text>
<text x="124.9" y="246.5">R22</text>
<text x="133.7" y="246.3">LED5</text>
<text x="157.7" y="250.9">R23</text>
<text x="176.3" y="250">RELAYPTH</text>
<text x="201.4" y="246.4">X8-1</text>
<text x="141.8" y="256.6">PC817</text>
<text x="157.7" y="255">10k</text>
<text x="155.3" y="259.8" transform="rotate(-90 155.3 259.8)">R24</text>
<text x="159.4" y="259.8" transform="rotate(-90 159.4 259.8)">3k3</text>
<text x="154.4" y="265.3">GND</text>
<text x="167.5" y="265.3">GND</text>
</g>
<g font-size="1.8" fill="#505050">
<text x="33.8" y="63.8" transform="rotate(-90 33.8 63.8)">6</text>
<text x="42.5" y="63.8" transform="rotate(-90 42.5 63.8)">4</text>
<text x="51.3" y="63.8" transform="rotate(-90 51.3 63.8)">6</text>
<text x="60" y="63.8" transform="rotate(-90 60 63.8)">4</text>
<text x="68.8" y="63.8" transform="rotate(-90 68.8 63.8)">6</text>
<text x="77.5" y="63.8" transform="rotate(-90 77.5 63.8)">4</text>
<text x="114.7" y="76.9" transform="rotate(-90 114.7 76.9)">2</text>
<text x="119.1" y="76.9" transform="rotate(-90 119.1 76.9)">1</text>
<text x="33.8" y="78.5" transform="rotate(-90 33.8 78.5)">1</text>
<text x="42.5" y="78.5" transform="rotate(-90 42.5 78.5)">2</text>
<text x="51.3" y="78.5" transform="rotate(-90 51.3 78.5)">1</text>
<text x="60" y="78.5" transform="rotate(-90 60 78.5)">2</text>
<text x="68.8" y="78.5" transform="rotate(-90 68.8 78.5)">1</text>
<text x="77.5" y="78.5" transform="rotate(-90 77.5 78.5)">2</text>
<text x="114.7" y="93.8" transform="rotate(-90 114.7 93.8)">3</text>
<text x="119.1" y="93.8" transform="rotate(-90 119.1 93.8)">4</text>
<text x="44.7" y="142.5" transform="rotate(-90 44.7 142.5)">1</text>
<text x="46.9" y="142.5" transform="rotate(-90 46.9 142.5)">2</text>
<text x="71.6" y="142.5">22</text>
<text x="72.6" y="138.1">1</text>
<text x="77.7" y="143.5">GND</text>
<text x="77.7" y="139.1">PC6(/RESET)</text>
<text x="97.5" y="143.5">PC2(ADC2)</text>
<text x="97.5" y="141.3">PC1(ADC1)</text>
<text x="97.5" y="139.1">PC0(ADC0)</text>
<text x="110.5" y="142.5">25</text>
<text x="110.5" y="140.3">24</text>
<text x="110.5" y="138.1">23</text>
<text x="44.7" y="148.5" transform="rotate(-90 44.7 148.5)">3</text>
<text x="46.9" y="148.5" transform="rotate(-90 46.9 148.5)">4</text>
<text x="71.6" y="144.7">21</text>
<text x="71.6" y="146.9">20</text>
<text x="77.7" y="145.7">AREF</text>
<text x="77.7" y="147.8">AVCC</text>
<text x="93.4" y="147.8">PC4(ADC4/SDA)</text>
<text x="97.5" y="145.7">PC3(ADC3)</text>
<text x="110.5" y="149.1">28</text>
<text x="110.5" y="146.9">27</text>
<text x="110.5" y="144.7">26</text>
<text x="153.6" y="146.9">1</text>
<text x="153.6" y="149.1">2</text>
<text x="72.6" y="153.4">9</text>
<text x="77.7" y="154.4">PB6(XTAL1/TOSC1)</text>
<text x="93.8" y="150">PC5(ADC5/SCL)</text>
<text x="71.6" y="157.8">10</text>
<text x="77.7" y="158.8">PB7(XTAL2/TOSC2)</text>
<text x="98.3" y="158.8">PD0(RXD)</text>
<text x="98.4" y="161">PD1(TXD)</text>
<text x="110.5" y="160">3</text>
<text x="110.5" y="157.8">2</text>
<text x="72.6" y="164.4">8</text>
<text x="77.7" y="165.3">GND</text>
<text x="95.7" y="167.5">PD4(XCK/T0)</text>
<text x="97.8" y="165.3">PD3(INT1)</text>
<text x="97.8" y="163.2">PD2(INT0)</text>
<text x="110.5" y="166.6">6</text>
<text x="110.5" y="164.4">5</text>
<text x="110.5" y="162.2">4</text>
<text x="146.5" y="164.4">3</text>
<text x="146.5" y="166.6">4</text>
<text x="152.5" y="164.4">1</text>
<text x="152.5" y="166.6">2</text>
<text x="72.6" y="168.8">7</text>
<text x="77.7" y="169.7">VCC</text>
<text x="97.8" y="171.9">PD6(AIN0)</text>
<text x="99.7" y="169.7">PD5(T1)</text>
<text x="110.5" y="173.1">13</text>
<text x="110.5" y="170.9">12</text>
<text x="110.5" y="168.8">11</text>
<text x="97.8" y="174.1">PD7(AIN1)</text>
<text x="99.2" y="178.5">PB0(ICP)</text>
<text x="110.5" y="179.7">15</text>
<text x="110.5" y="177.5">14</text>
<text x="93.4" y="185">PB3(MOSI/OC2)</text>
<text x="94.7" y="182.8">PB2(SS/OC1B)</text>
<text x="97.4" y="180.7">PB1(OC1A)</text>
<text x="110.5" y="184.1">17</text>
<text x="110.5" y="181.9">16</text>
<text x="97.5" y="187.2">PB4(MISO)</text>
<text x="98.8" y="189.4">PB5(SCK)</text>
<text x="110.5" y="188.4">19</text>
<text x="110.5" y="186.3">18</text>
<text x="98.9" y="210.3">1</text>
<text x="98.9" y="212.5">2</text>
<text x="140" y="247.5">1</text>
<text x="140" y="251.9">2</text>
<text x="152.5" y="251.9">3</text>
<text x="152.5" y="247.5">4</text>
</g>
<g font-size="1.5" fill="#800000">
<text x="117.5" y="96.4">+</text>
<text x="138.6" y="214.6" transform="rotate(-90 138.6 214.6)">+</text>
</g>
<g font-size=".5" fill="#800080">
<text x="169.9" y="244.8" transform="rotate(-90 169.9 244.8)">SpiceOrder</text>
<text x="169.9" y="242.3" transform="rotate(-90 169.9 242.3)">1</text>
<text x="169.9" y="240.4" transform="rotate(-90 169.9 240.4)">SpiceOrder 2</text>
</g>
</svg>
